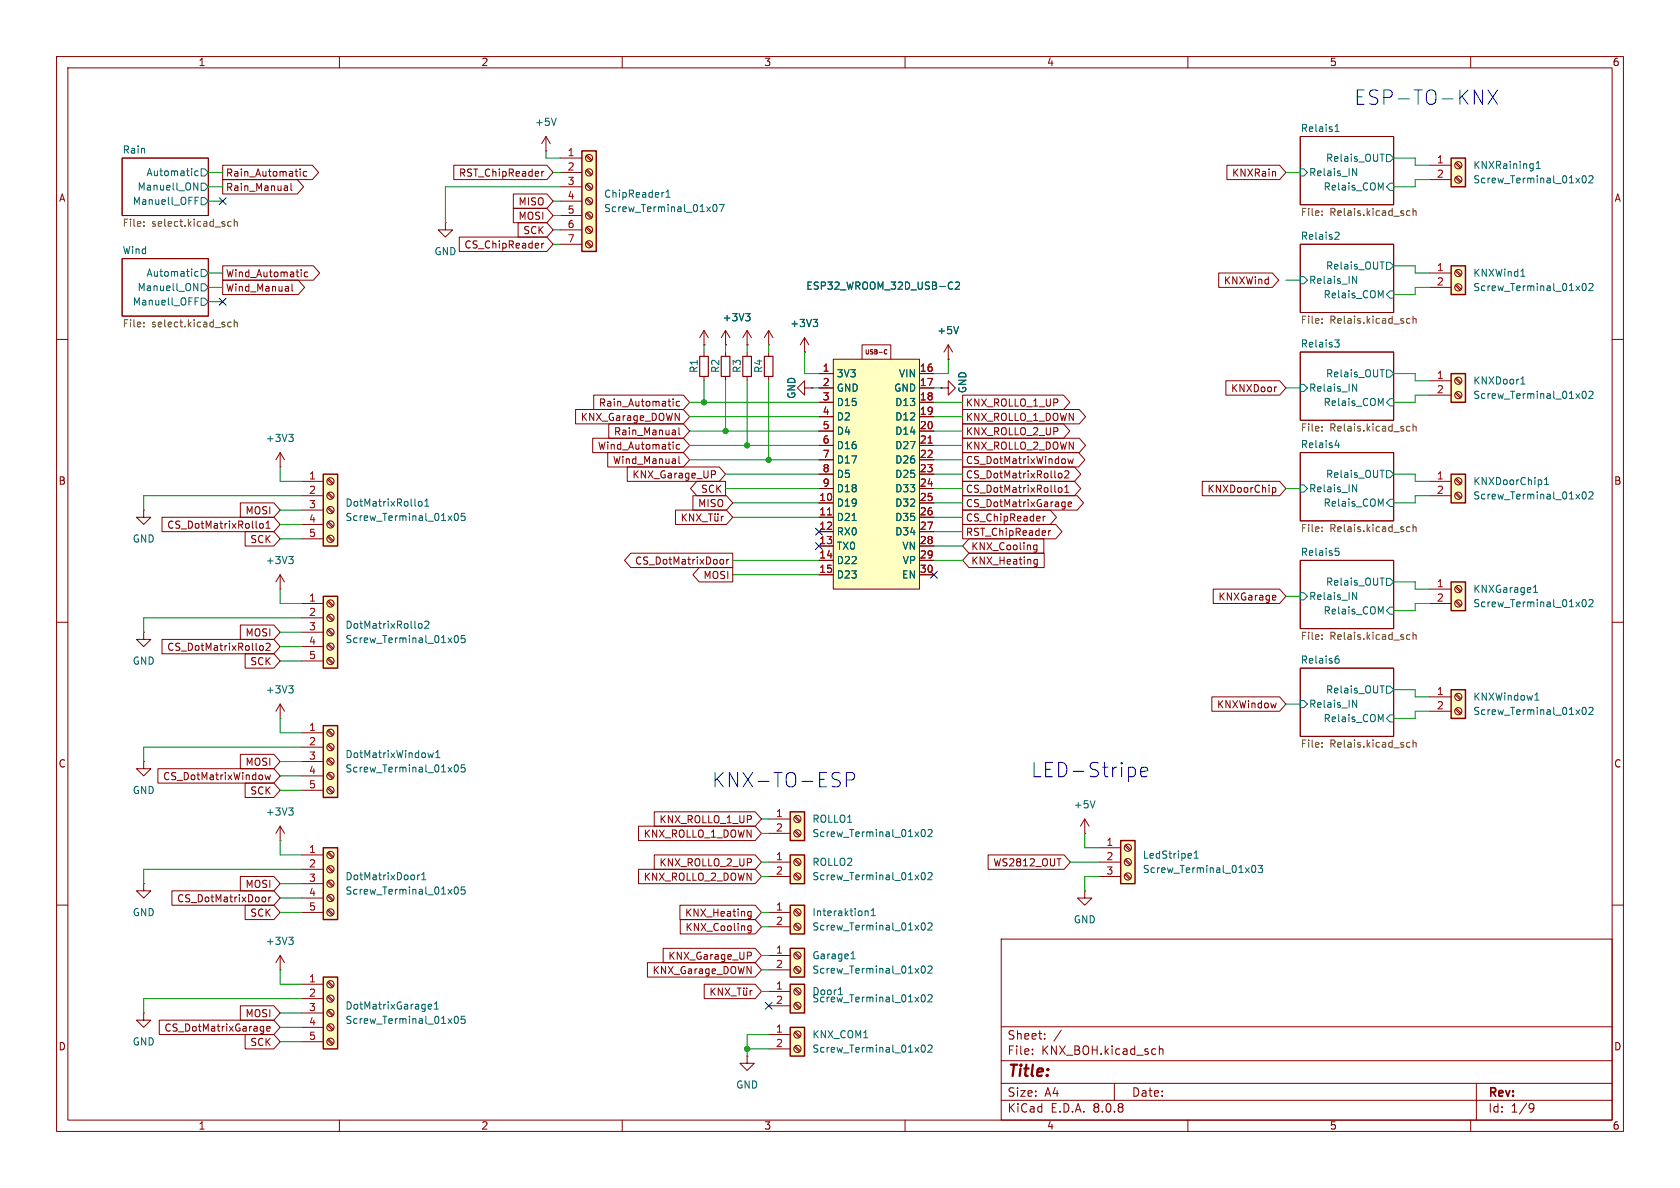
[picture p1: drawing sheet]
<svg xmlns="http://www.w3.org/2000/svg" width="297mm" height="210mm" viewBox="0 0 297 210" stroke-linecap="round" stroke-linejoin="round" font-family="sans-serif">
<g fill="none" stroke="#840000" stroke-width=".18">
<path d="M10 10h277v190h-277zM12 12h273v186h-273zM60 10v2M110 10v2M160 10v2M210 10v2M260 10v2M21.6 27.9h15.2v10.2h-15.2zM229.9 24.1h16.5v12.1h-16.5zM21.6 45.7h15.2v10.2h-15.2zM229.9 43.2h16.5v12h-16.5zM10 60h2"/>
<path d="M229.9 62.2h16.5v12.1h-16.5zM285 60h2M229.9 99.1h16.5v12h-16.5zM229.9 80h16.5v12.1h-16.5zM10 110h2M229.9 118.1h16.5v12.1h-16.5zM285 110h2M10 160h2M177 166h108v32h-108zM285 160h2M60 198v2M110 198v2"/>
<path d="M160 198v2M177 194.5h108M177 191.5h108M177 187.5h108M177 181.5h108M182.5 186.3v.1M182.5 185.5v.1M184.7 183.6v.1M184.7 182.8v.1M187.6 182.1l-1.3 2M197 191.5v3M205 184.9v1.5"/>
<path d="M205 185.5l.2-.1 .3 .1 .1 .9M210 198v2M260 198v2M261 191.5v6.5M270.6 195.1l.5 .1a.99 .99 0 0 1-.4 1.4h-.2M271.2 195.7l-.3 .3h-.3"/>
</g>
<g fill="none" stroke="#006464" stroke-width=".18">
<path d="M34.2 32.3l.8 1.3v-1.3M34.5 35.5h.4M34.5 34.9h.6M35 30.3l-.3-.1-.3 .3 .1 .5h.5M35.6 29.8h.6l.6 .7-.6 .6h-.6zM35.6 34.9h.6l.6 .7-.6 .6h-.6zM35.6 32.4h.6l.6 .6-.6 .7h-.6zM229.9 29.8h.6l.6 .7-.6 .6h-.6zM236 23.3h.7M236 22.3l.4-.3v1.3M239.1 29.8l.7 1.3v-1.3M244 27.2h.7"/>
<path d="M244.1 33.2l.4-.9v1.3M245.1 27.3h.6l.7 .6-.7 .7h-.6zM245.7 32.4h.7v1.3h-.7l-.6-.7zM34.2 50.1l.8 1.3v-1.3M34.5 53.3h.4M34.5 52.6h.6M35 48.1l-.3-.1-.3 .2 .1 .6h.5M35.6 47.6h.6l.6 .7-.6 .6h-.6zM35.6 52.7h.6l.6 .6-.6 .7h-.6zM35.6 50.2h.6l.6 .6-.6 .6h-.6zM229.9 48.9h.6l.6 .6-.6 .7h-.6zM236.2 41l.4 .1 .1 .3-.7 .9h.7"/>
<path d="M239.1 48.8l.7 1.3v-1.3M244 46.3h.7M244.1 52.3l.4-.9v1.2M245.1 46.4h.6l.7 .6-.7 .6h-.6zM245.7 51.4h.7v1.3h-.7l-.6-.6zM229.9 67.9h.6l.6 .7-.6 .6h-.6zM236 60.1h.7l-.4 .5 .4 .1v.4l-.2 .3h-.4M236 78.7h.8M236.6 78.3v.8M239.1 67.9l.7 1.3v-1.3M244 65.3h.7M244.1 71.3l.4-.9v1.3"/>
<path d="M245.1 65.4h.6l.7 .6-.7 .7h-.6zM245.7 70.5h.7v1.3h-.7l-.6-.7zM229.9 85.7h.6l.6 .7-.6 .6h-.6zM236.1 96.9h.6M236.2 97.4h.3l.2 .2v.5l-.5 .1M239.1 85.7l.7 1.2v-1.2M244 83.1h.7M244.1 89.1l.4-.9v1.3M245.1 83.2h.6l.7 .6-.7 .7h-.6zM245.7 88.3h.7v1.2h-.7l-.6-.6zM229.9 104.8h.6l.6 .6-.6 .6h-.6zM236.3 116.4h.2l.2 .3v.4l-.4 .1"/>
<path d="M236.6 116h-.3M239.1 104.7l.7 1.3v-1.3M244 102.2h.7M244.1 108.2l.4-.9v1.2M245.1 102.2h.6l.7 .7-.7 .6h-.6zM245.7 107.3h.7v1.3h-.7l-.6-.6zM229.9 123.8h.6l.6 .7-.6 .6h-.6zM239.1 123.8l.7 1.2v-1.2M244 121.2h.7M244.1 127.2l.4-.9v1.3M245.1 121.3h.6l.7 .6-.7 .7h-.6zM245.7 126.4h.7v1.2h-.7l-.6-.6z"/>
</g>
<g fill="none" stroke="#725600" stroke-width=".18">
<path d="M25.4 39.2v.1M25.4 39.9v.1M40.3 39.8l.2 .2 .4-.1M40.9 39.2h-.4l-.2 .2M41.4 38.7v1.3M41.4 39.3l.2-.1h.3v.8M233.7 37.3v.1M233.7 38v.1M248.8 38h.5M248.8 37.3h.5M249.8 36.8v1.3M249.8 37.4l.2-.1h.3l.1 .8"/>
<path d="M25.4 57.7v.1M25.4 57v.1M40.3 57.5l.2 .3 .4-.1M40.9 57l-.4-.1-.2 .3M41.4 57.1l.2-.2 .3 .1v.8M41.4 56.5v1.3M233.7 56.4v.1M233.7 57v.2M248.8 57.1h.5M248.8 56.4h.5M249.8 55.9v1.3M249.8 56.4l.2-.1 .3 .1 .1 .8"/>
<path d="M233.7 76.1v.1M233.7 75.4v.1M248.8 76.1h.5M248.8 75.4h.5M249.8 75.5l.2-.1h.3l.1 .8M249.8 74.9v1.3M233.7 93.2v.1M233.7 93.9v.1M248.8 93.9h.5M248.8 93.2h.5M249.8 92.7v1.3M249.8 93.3l.2-.2 .3 .1 .1 .8"/>
<path d="M233.7 112.2v.2M233.7 112.9v.1M248.8 113h.5M248.8 112.2h.5M249.8 111.8v1.2M249.8 112.3l.2-.1h.3l.1 .8M233.7 131.3v.1M233.7 132v.1M248.8 132h.5M248.8 131.3h.5M249.8 130.8v1.3M249.8 131.4l.2-.2 .3 .1 .1 .8"/>
</g>
<path d="M147.3 63.5h15.3v40.6h-15.3z" fill="#ffffc2"/>
<g fill="none" stroke="#840000" stroke-width=".18">
<path d="M144.8 66h2.5M144.8 68.6h2.5M144.8 71.1h2.5M144.8 73.7h2.5M144.8 76.2h2.5M144.8 78.7h2.5M147.3 63.5h15.3v40.6h-15.3zM152.4 63.5v-2.5h5.1v2.5M156.8 61.9a.34 .34 0 0 0-.5 .3 .34 .34 0 0 0 .5 .3M162.6 66h2.5M162.6 68.6h2.5M162.6 71.1h2.5"/>
<path d="M162.6 73.7h2.5M162.6 76.2h2.5M162.6 78.7h2.5M144.8 88.9h2.5M144.8 91.4h2.5M144.8 94h2.5M144.8 96.5h2.5M144.8 99.1h2.5M144.8 81.3h2.5M144.8 83.8h2.5M144.8 86.4h2.5M162.6 88.9h2.5"/>
<path d="M162.6 91.4h2.5M162.6 94h2.5M162.6 96.5h2.5M162.6 99.1h2.5M162.6 81.3h2.5M162.6 83.8h2.5M162.6 86.4h2.5M144.8 101.6h2.5M162.6 101.6h2.5"/>
</g>
<path d="M168.2 49.9l.2 .1M168.4 51l-.2 .1M168.9 50l.5-.1 .2 .3-.8 .9h.8M150.6 92h.8" fill="none" stroke="#006464" stroke-width=".18"/>
<path d="M164.1 78.3h.7M146.3 91h.7" fill="none" stroke="#a90000" stroke-width=".18"/>
<path d="M139.7 160h2.5v5.1h-2.5z" fill="#ffffc2"/>
<path d="M139.7 160h2.5v5.1h-2.5z" fill="none" stroke="#840000" stroke-width=".25"/>
<g fill="none" stroke="#840000" stroke-width=".18">
<path d="M135.9 161.3h3.8M135.9 163.8h3.8M140.4 163.5l.9 .8M140.4 161l.9 .8M140.6 163.3l.9 .9M140.6 160.8l.9 .8"/>
<circle cx="141" cy="161.3" r=".63"/>
<circle cx="141" cy="163.8" r=".63"/>
</g>
<path d="M153 161.1h.4l.1 .8M154 161.9h.7M154 161l.4-.4v1.3M163 163.2l.2-.1a.68 .68 0 0 1 .4 .7 .68 .68 0 0 1-.4 .6 .84 .84 0 0 1-.2-1.2zM164.1 163.3l.4-.2 .3 .4-.8 .9h.8" fill="none" stroke="#006464" stroke-width=".18"/>
<path d="M57.1 128.3h2.6v12.7h-2.6z" fill="#ffffc2"/>
<path d="M57.1 128.3h2.6v12.7h-2.6z" fill="none" stroke="#840000" stroke-width=".25"/>
<g fill="none" stroke="#840000" stroke-width=".18">
<path d="M53.3 129.5h3.8M53.3 132.1h3.8M53.3 134.6h3.8M53.3 137.2h3.8M53.3 139.7h3.8M57.9 139.4l.9 .8M57.9 136.8l.9 .9M57.9 134.3l.9 .8M57.9 131.7l.9 .9M57.9 129.2l.9 .8M58.1 139.2l.8 .8M58.1 136.7l.8 .8"/>
<path d="M58.1 134.1l.8 .9M58.1 131.6l.8 .8M58.1 129l.8 .9"/>
<circle cx="58.4" cy="139.7" r=".63"/>
<circle cx="58.4" cy="129.5" r=".63"/>
<circle cx="58.4" cy="134.6" r=".63"/>
<circle cx="58.4" cy="132.1" r=".63"/>
<circle cx="58.4" cy="137.2" r=".63"/>
</g>
<path d="M76.6 133.1l-.2 .8-.3-.6-.2 .6M77 133.9h.8M77 133l.4-.3v1.2M80.4 135.3l.2-.1a.68 .68 0 0 1 .4 .6 .68 .68 0 0 1-.4 .7l-.2-.2-.1-.3zM82.2 135.2h-.6l-.1 .6 .2-.1h.4l.1 .2v.4l-.2 .2-.5-.2" fill="none" stroke="#006464" stroke-width=".18"/>
<path d="M57.1 105.4h2.6v12.7h-2.6z" fill="#ffffc2"/>
<path d="M57.1 105.4h2.6v12.7h-2.6z" fill="none" stroke="#840000" stroke-width=".25"/>
<g fill="none" stroke="#840000" stroke-width=".18">
<path d="M166.4 68.6h1.2v-1.3l1.3 1.3-1.3 1.3v-1.3M166.4 68.6h.1M25.4 111.8v1.2h1.3l-1.3 1.3-1.3-1.3h1.3M25.4 111.8h.1M53.3 106.7h3.8M53.3 109.2h3.8M53.3 111.8h3.8M53.3 114.3h3.8M53.3 116.8h3.8M57.9 116.5l.9 .8M57.9 114l.9 .8M57.9 111.4l.9 .9"/>
<path d="M57.9 108.9l.9 .8M57.9 106.3l.9 .9M58.1 116.3l.8 .9M58.1 113.8l.8 .8M58.1 111.3l.8 .8M58.1 108.7l.8 .9M58.1 106.2l.8 .8M49.5 127h.1M49.5 124.5l-.7 1.2M49.5 124.5v2.5M49.5 124.5l.8 1.2"/>
<circle cx="58.4" cy="116.8" r=".63"/>
<circle cx="58.4" cy="106.7" r=".63"/>
<circle cx="58.4" cy="109.2" r=".63"/>
<circle cx="58.4" cy="111.8" r=".63"/>
<circle cx="58.4" cy="114.3" r=".63"/>
</g>
<path d="M74.1 110.3l.3-.1 .2 .3v.4l-.2 .2-.3-.1M75.1 109.9l.5-.1 .2 .4-.8 .9h.8M80.4 112.5l.2-.2a.68 .68 0 0 1 .4 .7 .68 .68 0 0 1-.4 .6l-.2-.1-.1-.4zM82.2 112.3h-.6l-.1 .6 .2-.1 .4 .1 .1 .2v.4l-.2 .1-.5-.1M51 121.2h.8l-.4 .5M51.6 121.7l.2 .3v.3l-.2 .2" fill="none" stroke="#006464" stroke-width=".18"/>
<path d="M57.1 172.7h2.6v12.7h-2.6z" fill="#ffffc2"/>
<path d="M57.1 172.7h2.6v12.7h-2.6z" fill="none" stroke="#840000" stroke-width=".25"/>
<g fill="none" stroke="#840000" stroke-width=".18">
<path d="M53.3 174h3.8M53.3 176.5h3.8M53.3 179.1h3.8M57.9 178.7l.9 .9M57.9 176.2l.9 .8M57.9 173.7l.9 .8M58.1 178.6l.8 .8M58.1 176l.8 .9M58.1 173.5l.8 .8M53.3 181.6h3.8M53.3 184.2h3.8M57.9 183.8l.9 .9"/>
<path d="M57.9 181.3l.9 .8M58.1 183.6l.8 .9M58.1 181.1l.8 .8"/>
<circle cx="58.4" cy="176.5" r=".63"/>
<circle cx="58.4" cy="174" r=".63"/>
<circle cx="58.4" cy="179.1" r=".63"/>
<circle cx="58.4" cy="181.6" r=".63"/>
<circle cx="58.4" cy="184.1" r=".63"/>
</g>
<path d="M75.7 178l.6-.2v-.2l-.4-.1-.2 .2 .1 .6h.5M76.8 178.4h.7M76.8 177.5l.4-.4v1.3M80.5 179.7l.1-.1a.68 .68 0 0 1 .4 .7 .68 .68 0 0 1-.4 .6 .84 .84 0 0 1-.1-1.2zM82.2 179.6h-.6l-.1 .7 .2-.2 .4 .1 .1 .2v.4l-.2 .1-.5-.1" fill="none" stroke="#006464" stroke-width=".18"/>
<path d="M198.1 148.6h2.6v7.6h-2.6z" fill="#ffffc2"/>
<path d="M198.1 148.6h2.6v7.6h-2.6z" fill="none" stroke="#840000" stroke-width=".25"/>
<g fill="none" stroke="#840000" stroke-width=".18">
<path d="M25.4 134.6v1.3h1.3l-1.3 1.3-1.3-1.3h1.3M25.4 134.6h.1M25.4 156.2v1.3h1.3l-1.3 1.3-1.3-1.3h1.3M25.4 156.2h.1M49.5 148.6h.1M49.5 146.1l-.7 1.2M49.5 146.1v2.5M49.5 146.1l.8 1.2M194.3 149.9h3.8M194.3 152.4h3.8M194.3 154.9h3.8M198.9 154.6l.8 .8"/>
<path d="M198.9 152.1l.8 .8M198.9 149.5l.8 .9M199 154.4l.9 .9M199 151.9l.9 .8M199 149.4l.9 .8M25.4 179.1v1.2h1.3l-1.3 1.3-1.3-1.3h1.3M25.4 179.1h.1M49.5 171.5h.1M49.5 168.9v2.6M49.5 168.9l-.7 1.3M49.5 168.9l.8 1.3"/>
<circle cx="199.4" cy="149.9" r=".63"/>
<circle cx="199.4" cy="152.4" r=".63"/>
<circle cx="199.4" cy="154.9" r=".63"/>
</g>
<path d="M51 142.8h.8l-.4 .5M51.6 143.3l.2 .2v.3l-.2 .3M211.1 151.7h.7M211.1 150.8l.4-.4v1.3M221.4 153.1l.2-.1a.68 .68 0 0 1 .4 .6 .68 .68 0 0 1-.4 .6l-.2-.1-.1-.3zM222.4 153h.8l-.4 .5 .3 .1v.5l-.1 .1-.6-.1M51 165.7h.8l-.4 .5M51.6 166.2l.2 .2v.3l-.2 .2" fill="none" stroke="#006464" stroke-width=".18"/>
<path d="M256.5 27.9h2.6v5.1h-2.6z" fill="#ffffc2"/>
<path d="M256.5 27.9h2.6v5.1h-2.6z" fill="none" stroke="#840000" stroke-width=".25"/>
<g fill="none" stroke="#840000" stroke-width=".18">
<path d="M252.7 29.2h3.8M252.7 31.8h3.8M257.3 31.4l.8 .9M257.3 28.9l.8 .8M257.5 31.2l.8 .9M257.5 28.7l.8 .8"/>
<circle cx="257.8" cy="29.2" r=".63"/>
<circle cx="257.8" cy="31.7" r=".63"/>
</g>
<path d="M271.6 29.8h.7M271.6 28.9l.4-.4v1.3M279.8 31.2l.2-.1a.68 .68 0 0 1 .4 .6 .68 .68 0 0 1-.4 .6l-.2-.1-.1-.4zM280.9 31.2l.5-.1 .2 .3-.8 .9h.8" fill="none" stroke="#006464" stroke-width=".18"/>
<path d="M256.5 47h2.6v5.1h-2.6z" fill="#ffffc2"/>
<path d="M256.5 47h2.6v5.1h-2.6z" fill="none" stroke="#840000" stroke-width=".25"/>
<g fill="none" stroke="#840000" stroke-width=".18">
<path d="M78.7 39.4v1.2h1.3l-1.3 1.3-1.2-1.3h1.2M78.7 39.4h.1M252.7 48.3h3.8M252.7 50.8h3.8M257.3 50.5l.8 .8M257.3 47.9l.8 .9M257.5 50.3l.8 .8M257.5 47.8l.8 .8M49.5 104.1h.1M49.5 101.6l-.7 1.3M49.5 101.6v2.5M49.5 101.6l.8 1.3"/>
<path d="M191.8 157.5v1.3h1.2l-1.2 1.2-1.3-1.2h1.3M191.8 157.5h.1"/>
<circle cx="257.8" cy="50.8" r=".63"/>
<circle cx="257.8" cy="48.3" r=".63"/>
</g>
<path d="M268.9 48.8h.7M279.8 50.2l.2-.1a.68 .68 0 0 1 .4 .6 .68 .68 0 0 1-.4 .7l-.2-.1-.1-.4zM280.9 50.2l.5-.1 .2 .4-.8 .9h.8M51 98.4h.8l-.4 .5M51.6 98.9l.2 .2v.3l-.2 .2" fill="none" stroke="#006464" stroke-width=".18"/>
<path d="M57.1 83.8h2.6v12.7h-2.6z" fill="#ffffc2"/>
<path d="M57.1 83.8h2.6v12.7h-2.6z" fill="none" stroke="#840000" stroke-width=".25"/>
<g fill="none" stroke="#840000" stroke-width=".18">
<path d="M53.3 85.1h3.8M53.3 87.6h3.8M53.3 90.2h3.8M53.3 92.7h3.8M53.3 95.3h3.8M57.9 94.9l.9 .9M57.9 92.4l.9 .8M57.9 89.8l.9 .9M57.9 87.3l.9 .8M57.9 84.8l.9 .8M58.1 94.7l.8 .9M58.1 92.2l.8 .8"/>
<path d="M58.1 89.7l.8 .8M58.1 87.1l.8 .9M58.1 84.6l.8 .8"/>
<circle cx="58.4" cy="92.7" r=".63"/>
<circle cx="58.4" cy="90.2" r=".63"/>
<circle cx="58.4" cy="95.2" r=".63"/>
<circle cx="58.4" cy="85.1" r=".63"/>
<circle cx="58.4" cy="87.6" r=".63"/>
</g>
<path d="M74.1 88.7l.3-.1 .2 .3v.3l-.2 .3-.3-.1-.1-.2zM75.1 89.5h.7M75.1 88.6l.4-.4v1.3M80.4 90.9l.2-.2a.68 .68 0 0 1 .4 .7 .68 .68 0 0 1-.4 .6l-.2-.1-.1-.4zM82.2 90.7h-.6l-.1 .7 .2-.2 .4 .1 .1 .2v.4l-.2 .1-.5-.1" fill="none" stroke="#006464" stroke-width=".18"/>
<path d="M256.5 102.9h2.6v5.1h-2.6z" fill="#ffffc2"/>
<path d="M256.5 102.9h2.6v5.1h-2.6z" fill="none" stroke="#840000" stroke-width=".25"/>
<g fill="none" stroke="#840000" stroke-width=".18">
<path d="M252.7 104.1h3.8M252.7 106.7h3.8M257.3 106.3l.8 .9M257.3 103.8l.8 .8M257.5 106.2l.8 .8M257.5 103.6l.8 .9"/>
<circle cx="257.8" cy="106.7" r=".63"/>
<circle cx="257.8" cy="104.1" r=".63"/>
</g>
<path d="M271.1 104.7h.7M271.1 103.8l.4-.4v1.3M279.8 106.1l.2-.1a.68 .68 0 0 1 .4 .6 .68 .68 0 0 1-.4 .7l-.2-.2-.1-.3zM280.9 106.1l.5-.1 .2 .4-.8 .9h.8" fill="none" stroke="#006464" stroke-width=".18"/>
<path d="M256.5 121.9h2.6v5.1h-2.6z" fill="#ffffc2"/>
<path d="M256.5 121.9h2.6v5.1h-2.6z" fill="none" stroke="#840000" stroke-width=".25"/>
<g fill="none" stroke="#840000" stroke-width=".18">
<path d="M25.4 90.2v1.2h1.3l-1.3 1.3-1.3-1.3h1.3M25.4 90.2h.1M49.5 82.6h.1M49.5 80l-.7 1.3M49.5 80v2.6M49.5 80l.8 1.3M252.7 123.2h3.8M252.7 125.7h3.8M257.3 125.4l.8 .8M257.3 122.9l.8 .8M257.5 125.2l.8 .9M257.5 122.7l.8 .8"/>
<circle cx="257.8" cy="125.7" r=".63"/>
<circle cx="257.8" cy="123.2" r=".63"/>
</g>
<path d="M51 76.8h.8l-.4 .5M51.6 77.3l.2 .2v.3l-.2 .2M271.3 123.8h.8M271.5 122.8l.2-.3v1.3M279.8 125.2l.2-.2a.68 .68 0 0 1 .4 .7 .68 .68 0 0 1-.4 .6l-.2-.1-.1-.4zM280.9 125.2l.5-.2 .2 .4-.8 .9h.8" fill="none" stroke="#006464" stroke-width=".18"/>
<path d="M256.5 83.8h2.6v5.1h-2.6z" fill="#ffffc2"/>
<path d="M256.5 83.8h2.6v5.1h-2.6z" fill="none" stroke="#840000" stroke-width=".25"/>
<g fill="none" stroke="#840000" stroke-width=".18">
<path d="M167.6 63.5h.1M167.6 61l-.7 1.2M167.6 61v2.5M167.6 61l.8 1.2M252.7 85.1h3.8M252.7 87.6h3.8M257.3 87.3l.8 .8M257.3 84.8l.8 .8M257.5 87.1l.8 .9M257.5 84.6l.8 .8M191.8 147.3h.1M191.8 144.8l-.8 1.3"/>
<path d="M191.8 144.8v2.5M191.8 144.8l.7 1.3"/>
<circle cx="257.8" cy="85.1" r=".63"/>
<circle cx="257.8" cy="87.6" r=".63"/>
</g>
<path d="M169.5 57.7l-.5 1.3M273 85.7h.8M273 84.8l.4-.4v1.3M279.8 87.1l.2-.2a.68 .68 0 0 1 .4 .7 .68 .68 0 0 1-.4 .6l-.2-.1-.1-.4zM280.9 87.1l.5-.2 .2 .4-.8 .9h.8M193.6 141.5l-.4 1.3" fill="none" stroke="#006464" stroke-width=".18"/>
<path d="M139.7 143.5h2.5v5.1h-2.5z" fill="#ffffc2"/>
<path d="M139.7 143.5h2.5v5.1h-2.5z" fill="none" stroke="#840000" stroke-width=".25"/>
<g fill="none" stroke="#840000" stroke-width=".18">
<path d="M135.9 144.8h3.8M135.9 147.3h3.8M140.4 147l.9 .8M140.4 144.4l.9 .9M140.6 146.8l.9 .9M140.6 144.3l.9 .8"/>
<circle cx="141" cy="144.8" r=".63"/>
<circle cx="141" cy="147.3" r=".63"/>
</g>
<path d="M163 146.7l.2-.1a.68 .68 0 0 1 .4 .7 .68 .68 0 0 1-.4 .6 .84 .84 0 0 1-.2-1.2zM164.1 146.8l.4-.2 .3 .4-.8 .9h.8" fill="none" stroke="#006464" stroke-width=".18"/>
<path d="M139.7 174h2.5v5.1h-2.5z" fill="#ffffc2"/>
<path d="M139.7 174h2.5v5.1h-2.5z" fill="none" stroke="#840000" stroke-width=".25"/>
<g fill="none" stroke="#840000" stroke-width=".18">
<path d="M135.9 175.3h3.8M135.9 177.8h3.8M140.4 177.5l.9 .8M140.4 174.9l.9 .9M140.6 177.3l.9 .8M140.6 174.8l.9 .8"/>
<circle cx="141" cy="177.8" r=".63"/>
<circle cx="141" cy="175.3" r=".63"/>
</g>
<path d="M163 175.9l.2-.1a.68 .68 0 0 1 .4 .7 .68 .68 0 0 1-.4 .6 .84 .84 0 0 1-.2-1.2zM164.1 176l.4-.2 .3 .4-.8 .9h.8" fill="none" stroke="#006464" stroke-width=".18"/>
<path d="M139.7 151.1h2.5v5.1h-2.5z" fill="#ffffc2"/>
<path d="M139.7 151.1h2.5v5.1h-2.5z" fill="none" stroke="#840000" stroke-width=".25"/>
<g fill="none" stroke="#840000" stroke-width=".18">
<path d="M135.9 152.4h3.8M135.9 154.9h3.8M140.4 154.6l.9 .8M140.4 152.1l.9 .8M140.6 154.4l.9 .9M140.6 151.9l.9 .8"/>
<circle cx="141" cy="152.4" r=".63"/>
<circle cx="141" cy="154.9" r=".63"/>
</g>
<path d="M163 154.3l.2-.1a.68 .68 0 0 1 .4 .7 .68 .68 0 0 1-.4 .6 .84 .84 0 0 1-.2-1.2zM164.1 154.4l.4-.2 .3 .4-.8 .9h.8" fill="none" stroke="#006464" stroke-width=".18"/>
<path d="M139.7 181.6h2.5v5.1h-2.5z" fill="#ffffc2"/>
<path d="M139.7 181.6h2.5v5.1h-2.5z" fill="none" stroke="#840000" stroke-width=".25"/>
<g fill="none" stroke="#840000" stroke-width=".18">
<path d="M135.9 182.9h3.8M135.9 185.4h3.8M140.4 185.1l.9 .8M140.4 182.5l.9 .9M140.6 184.9l.9 .9M140.6 182.4l.9 .8"/>
<circle cx="141" cy="182.9" r=".63"/>
<circle cx="141" cy="185.4" r=".63"/>
</g>
<path d="M163 184.8l.2-.1a.68 .68 0 0 1 .4 .7 .68 .68 0 0 1-.4 .6 .84 .84 0 0 1-.2-1.2zM164.1 184.9l.4-.2 .3 .4-.8 .9h.8" fill="none" stroke="#006464" stroke-width=".18"/>
<path d="M139.7 167.6h2.5v5.1h-2.5z" fill="#ffffc2"/>
<path d="M139.7 167.6h2.5v5.1h-2.5z" fill="none" stroke="#840000" stroke-width=".25"/>
<g fill="none" stroke="#840000" stroke-width=".18">
<path d="M96.5 26.7h.1M96.5 24.1l-.7 1.3M96.5 24.1v2.6M96.5 24.1l.8 1.3M135.9 168.9h3.8M135.9 171.5h3.8M140.4 171.1l.9 .9M140.4 168.6l.9 .8M140.6 170.9l.9 .9M140.6 168.4l.9 .8M132.1 186.7v1.3h1.2l-1.2 1.2-1.3-1.2h1.3M132.1 186.7h.1"/>
<circle cx="141" cy="168.9" r=".63"/>
<circle cx="141" cy="171.4" r=".63"/>
</g>
<path d="M98.3 20.9l-.4 1.3M150.5 169.5h.7M150.6 168.5l.2-.3v1.3M163 170.8h.2a.68 .68 0 0 1 .4 .6 .68 .68 0 0 1-.4 .6 .84 .84 0 0 1-.2-1.2zM164.1 170.9l.4-.1 .3 .3-.8 .9h.8" fill="none" stroke="#006464" stroke-width=".18"/>
<path d="M57.1 149.9h2.6v12.7h-2.6z" fill="#ffffc2"/>
<path d="M57.1 149.9h2.6v12.7h-2.6z" fill="none" stroke="#840000" stroke-width=".25"/>
<g fill="none" stroke="#840000" stroke-width=".18">
<path d="M124.5 58.4v2.6M124.5 58.4l-.8 1.3M124.5 58.4l.7 1.3M128.3 58.4v2.6M128.3 58.4l-.8 1.3M128.3 58.4l.7 1.3M132.1 58.4v2.6M132.1 58.4l-.8 1.3M132.1 58.4l.7 1.3M135.9 58.4l-.8 1.3M135.9 58.4v2.6M135.9 58.4l.8 1.3"/>
<path d="M124.5 61h.1M124.5 62.2v.8M124.5 66.5v.8M128.3 61h.1M128.3 62.2v.8M128.3 66.5v.8M132.1 61h.1M132.1 62.2v.8M132.1 66.5v.8M135.9 61h.1M53.3 151.1h3.8M53.3 153.7h3.8"/>
<path d="M53.3 156.2h3.8M53.3 158.8h3.8M57.9 158.4l.9 .9M57.9 155.9l.9 .8M57.9 153.3l.9 .9M57.9 150.8l.9 .8M58.1 158.2l.8 .9M58.1 155.7l.8 .8M58.1 153.2l.8 .8M58.1 150.6l.8 .9M53.3 161.3h3.8M57.9 161l.9 .8"/>
<path d="M58.1 160.8l.8 .8"/>
<circle cx="58.4" cy="151.1" r=".63"/>
<circle cx="58.4" cy="153.7" r=".63"/>
<circle cx="58.4" cy="156.2" r=".63"/>
<circle cx="58.4" cy="158.7" r=".63"/>
<circle cx="58.4" cy="161.3" r=".63"/>
</g>
<path d="M131.8 55.4h.8l-.4 .5M132.4 55.9l.2 .3v.3l-.2 .2M73.8 154.7v.8M74.2 154.7l-.4 .2M74.6 155.5h.7M74.6 154.6l.3-.4v1.3M80.4 156.9l.2-.1a.68 .68 0 0 1 .4 .6 .68 .68 0 0 1-.4 .7l-.2-.2-.1-.3zM82.2 156.8h-.6l-.1 .6 .2-.1h.4l.1 .2v.4l-.2 .2-.5-.2" fill="none" stroke="#006464" stroke-width=".18"/>
<path d="M123.7 63h1.5v3.5h-1.5zM127.5 63h1.5v3.5h-1.5zM131.3 63h1.5v3.5h-1.5z" fill="none" stroke="#840000" stroke-width=".2"/>
<path d="M102.9 26.7h2.5v17.8h-2.5z" fill="#ffffc2"/>
<path d="M102.9 26.7h2.5v17.8h-2.5z" fill="none" stroke="#840000" stroke-width=".25"/>
<g fill="none" stroke="#840000" stroke-width=".18">
<path d="M99.1 27.9h3.8M99.1 30.5h3.8M99.1 33h3.8M99.1 35.6h3.8M99.1 38.1h3.8M103.6 37.8l.9 .8M103.6 35.2l.9 .9M103.6 32.7l.9 .8M103.6 30.1l.9 .9M103.6 27.6l.9 .8M103.8 37.6l.8 .8M103.8 35.1l.8 .8"/>
<path d="M103.8 32.5l.8 .9M103.8 30l.8 .8M103.8 27.4l.8 .9M99.1 40.6h3.8M99.1 43.2h3.8M103.6 42.8l.9 .9M103.6 40.3l.9 .8M103.8 42.7l.8 .8M103.8 40.1l.8 .9M142.2 68.6v-1.3l-1.2 1.3 1.2 1.3v-1.3h1.3M143.5 68.6h.1"/>
<circle cx="104.1" cy="38.1" r=".63"/>
<circle cx="104.1" cy="27.9" r=".63"/>
<circle cx="104.1" cy="33" r=".63"/>
<circle cx="104.1" cy="35.6" r=".63"/>
<circle cx="104.1" cy="30.5" r=".63"/>
<circle cx="104.1" cy="40.6" r=".63"/>
<circle cx="104.1" cy="43.2" r=".63"/>
</g>
<path d="M117.7 34.9h.8M117.7 34l.4-.4v1.3M126.2 36.2l.1-.1a.68 .68 0 0 1 .5 .7 .68 .68 0 0 1-.5 .6 .84 .84 0 0 1-.1-1.2zM127.2 36.1h.8l-.5 1.3" fill="none" stroke="#006464" stroke-width=".18"/>
<path d="M256.5 66h2.6v5.1h-2.6z" fill="#ffffc2"/>
<path d="M256.5 66h2.6v5.1h-2.6z" fill="none" stroke="#840000" stroke-width=".25"/>
<g fill="none" stroke="#840000" stroke-width=".18">
<path d="M39.4 31.7h13.2l1.1 1.3-1.1 1.3h-13.2zM39.4 29.2h15.8l1.1 1.3-1.1 1.3h-15.8zM50.7 32.8l.1 .2v.7M50.8 33.6l-.1 .1M50.8 33.1l-.1 .1M51.4 32.4v1.1l.2 .2M53.1 29.9v.1M53.1 30.3v.9M54.2 30.4l-.3-.1-.3 .2 .1 .6h.5M80.2 29.2h16.5l1.1 1.3-1.1 1.3h-16.5zM90.7 36.8h6l1.1 1.3-1.1 1.3h-6zM90.7 34.3h6l1.1 1.3-1.1 1.2h-6z"/>
<path d="M91.6 39.4h5.1l1.1 1.2-1.1 1.3h-5.1zM95.8 30.3v.9M96.1 30.3l-.3 .2M216.9 29.2h9.3l1.1 1.3-1.1 1.3h-9.3zM225.4 30.4l.1 .8M39.4 47h16l1.1 1.3-1.1 1.2h-16zM39.4 49.5h13.3l1.1 1.3-1.1 1.3h-13.3zM51.6 50.2v1.1l.2 .2M54.4 48.1h-.4l-.2 .2 .1 .6h.5M81.2 41.9h15.5l1.1 1.3-1.1 1.3h-15.5zM95.8 43v.9M96.1 43l-.3 .2"/>
<path d="M142.2 59.7l-.7 1.3M142.2 59.7v2.5M142.2 59.7l.8 1.3M215.5 48.3h9.4l1.2 1.2-1.2 1.3h-9.4zM101.8 72.4h19l1.1 1.3-1.1 1.2h-19zM104.8 77.5h16l1.1 1.2-1.1 1.3h-16zM105 69.8h15.8l1.1 1.3-1.1 1.3h-15.8zM107.6 74.9h13.2l1.1 1.3-1.1 1.3h-13.2zM119 70.5v.1M119 70.9v.9M119.2 76l.2 .2v.7M119.4 76.8l-.1 .1"/>
<path d="M119.4 76.3l-.1 .1M120 75.6v1.1l.2 .2M120.1 78.6h-.3l-.3 .2 .2 .5h.4M120.1 71l-.3-.1-.3 .3 .2 .5h.4M124.5 61h.1M128.3 61h.1M132.1 61h.1M135.9 62.2v.8M135.9 66.5v.8M142.2 62.2h.1M143.5 68.6h.1M144.8 66h2.5"/>
<path d="M144.8 68.6h2.5M144.8 71.1h2.5M144.8 73.7h2.5M144.8 76.2h2.5M144.8 78.7h2.5M162.6 66h2.5M162.6 68.6h2.5M162.6 71.1h2.5M162.6 73.7h2.5M162.6 76.2h2.5M162.6 78.7h2.5M166.4 68.6h.1"/>
<path d="M167.6 63.5h.1M170.2 69.8h17.8l1.1 1.3-1.1 1.3h-17.8zM170.2 72.4h20.6l1.1 1.3-1.1 1.2h-20.6zM170.2 77.5h20.6l1.1 1.2-1.1 1.3h-20.6zM170.2 74.9h17.8l1.1 1.3-1.1 1.3h-17.8zM216.7 67.3h9.5l1.1 1.3-1.1 1.3h-9.5zM225.6 68.4h.1M252.7 67.3h3.8M252.7 69.9h3.8M257.3 69.5l.8 .9M257.3 67l.8 .8M257.5 69.3l.8 .9"/>
<path d="M257.5 66.8l.8 .8M28.6 91.4h19.8l1.1 1.3-1.1 1.3h-19.8zM42.5 88.9h5.9l1.1 1.3-1.1 1.2h-5.9zM43.3 94h5.1l1.1 1.3-1.1 1.2h-5.1zM45.9 92.7l.2-.2 .4 .2v.4l-.1 .2-.3 .1-.2-.1zM47 93.4h.8M47 92.5l.4-.4v1.3M107.4 80h13.4l1.1 1.3-1.1 1.3h-13.4zM110.9 82.5h16.3l1.1 1.3-1.1 1.3h-16.3zM111.5 97.8h18v2.5h-18l-1.1-1.2zM119.4 90.2h9l1.1 1.2-1.1 1.3h-9zM120 80.7v1.1l.2 .2"/>
<path d="M120.6 90.8v1.3M120.8 91.4l.6 .7M121.4 90.8l-.8 .8M122.5 87.6h5.9l1.1 1.3-1.1 1.3h-5.9zM122.6 90.8v1.3l-.7-1.3v1.3M123.1 90.8l.9 1.3M123.2 85.1h5.1v2.5h-5.1l-1.1-1.2zM124 90.8l-.9 1.3M124.1 92.2h1M125.2 90.8h.8M125.6 90.8v1.3M125.8 83.2h.5l.2 .3-.1 .3-.6 .1"/>
<path d="M126.4 91.3v.7l.3 .1 .2-.1M126.4 90.8v.2M126.9 90.8v.2M126.9 91.3v.8M127.5 98.9h.3l.1 .2v.5l-.4 .1M127.5 91.3v.8M127.9 91.3l-.4 .2M128.5 98.9v.8M128.8 98.9l-.3 .2M144.8 88.9h2.5M144.8 91.4h2.5M144.8 94h2.5"/>
<path d="M144.8 96.5h2.5M144.8 99.1h2.5M144.8 81.3h2.5M144.8 83.8h2.5M144.8 86.4h2.5M162.6 88.9h2.5M162.6 91.4h2.5M162.6 94h2.5M162.6 96.5h2.5M162.6 99.1h2.5M162.6 81.3h2.5M162.6 83.8h2.5"/>
<path d="M162.6 86.4h2.5M170.2 82.5h19.8l1.1 1.3-1.1 1.3h-19.8zM170.2 80h20.5l1.1 1.3-1.1 1.3h-20.5zM170.2 85.1h19.8l1.1 1.3-1.1 1.2h-19.8zM170.2 90.2h15.5l1.1 1.2-1.1 1.3h-15.5zM170.2 87.6h20.2l1.2 1.3-1.2 1.3h-20.2zM170.2 92.7h16.4l1.1 1.3-1.1 1.3h-16.4zM171.3 97.8h13.3v2.5h-13.3l-1.1-1.2zM171.3 95.2h13.2v2.6h-13.2l-1.1-1.3zM182.7 96.9l.3 .3 .3-.1M182.8 99.6l.2 .1h.4M183.3 96.3v1.1l-.2 .2h-.3"/>
<path d="M183.3 96.4l-.3-.1-.3 .3M183.4 98.9h-.4l-.2 .1M183.4 98.9v1l-.3 .3-.3-.1M184.4 91.3v.8M184.8 91.3l-.4 .2M185.4 93.8v.9M185.8 93.8l-.4 .2M187.1 86.3l.2-.1 .4 .1v.5l-.1 .2h-.3l-.2-.1zM187.2 83.7l.3-.1 .2 .3v.5l-.2 .1-.3-.1M187.9 88.7l.4 .1M188.2 83.3l.5-.1 .3 .4-.8 .9h.8M188.2 87h.8"/>
<path d="M188.2 86.1l.4-.3v1.2M188.3 88.7v1.1l-.2 .2M188.3 89.5l-.4 .1M188.8 81.1l.2 .9 .3-.7 .2 .7 .2-.9M188.8 89.1l.6-.1v-.2l-.4-.1-.2 .2 .1 .6h.5M212.5 85.1h13.7l1.1 1.3-1.1 1.2h-13.7zM225 86.2h.3l.3 .2-.2 .6h-.4M28.6 113h19.8l1.1 1.3-1.1 1.3h-19.8zM42.5 110.5h5.9l1.1 1.3-1.1 1.2h-5.9zM43.3 115.6h5.1l1.1 1.2-1.1 1.3h-5.1zM46 114.2l.3-.1 .2 .3v.4l-.2 .2-.3-.1M47 113.8l.5-.1 .3 .4-.8 .9h.8"/>
<path d="M123.6 100.3h5.9v2.6h-5.9l-1.1-1.3zM144.8 101.6h2.5M162.6 101.6h2.5M214.5 104.1h11.7l1.1 1.3-1.1 1.3h-11.7zM225.4 105.2l.2 .3-.6 .2M225.5 106l-.1 .1M27.9 135.9h20.5l1.1 1.3-1.1 1.2h-20.5zM42.5 133.3h5.9l1.1 1.3-1.1 1.3h-5.9zM43.3 138.4h5.1l1.1 1.3-1.1 1.3h-5.1zM46.9 137l.2 .8 .2-.6 .3 .6 .2-.8M214.2 123.2h12l1.1 1.3-1.1 1.2h-12zM225.6 124.3l-.2 .8"/>
<path d="M30.4 157.5h18l1.1 1.3-1.1 1.2h-18zM42.5 154.9h5.9l1.1 1.3-1.1 1.3h-5.9zM46.5 158.6h.4l.1 .2-.1 .5-.4 .1M47.5 158.6v.8M47.9 158.6l-.4 .2M112.9 153.7h20.6l1.1 1.2-1.1 1.3h-20.6zM112.9 146h20.6l1.1 1.3-1.1 1.3h-20.6zM115.7 151.1h17.8l1.1 1.3-1.1 1.3h-17.8zM115.7 143.5h17.8l1.1 1.3-1.1 1.3h-17.8zM174.7 151.1h13.4l1.1 1.3-1.1 1.3h-13.4zM42.5 177.8h5.9l1.1 1.3-1.1 1.2h-5.9zM43.3 160h5.1l1.1 1.3-1.1 1.3h-5.1z"/>
<path d="M114.5 170.2h19l1.1 1.3-1.1 1.2h-19zM117.2 167.6h16.3l1.1 1.3-1.1 1.3h-16.3zM120.2 160h13.3l1.1 1.3-1.1 1.3h-13.3zM120.3 162.6h13.2l1.1 1.2-1.1 1.3h-13.2zM124.5 174h9l1.1 1.3-1.1 1.2h-9zM125.7 174.7v1.2M125.9 175.2l.5 .7M126.4 174.7l-.7 .7M127.7 174.7v1.2l-.7-1.2v1.2M128.2 174.7l.8 1.2M129 174.7l-.8 1.2M129.2 176.1h1"/>
<path d="M130.3 174.7h.7M130.7 174.7v1.2M131.5 175.1v.8h.3l.2-.1M131.5 174.7v.1M132 174.7v.1M132 175.1v.8M132.1 168.3h.5l.2 .3-.1 .3-.6 .1M132.2 164.3l.2 .2 .4-.1M132.2 161.8l.2 .2 .4-.1M132.6 175.1v.8M132.8 161.1v1l-.3 .3-.3-.1M132.8 163.7v1l-.3 .2h-.3"/>
<path d="M132.8 161.2l-.4-.1-.2 .1M132.8 163.7h-.4l-.2 .2M133 175.1l-.4 .2M28.2 180.3h20.2l1.1 1.3-1.1 1.3h-20.2zM43.3 182.9h5.1l1.1 1.3-1.1 1.2h-5.1zM46.2 181.4l.4 .1M46.6 181.4v1.1l-.2 .2M46.6 182.2l-.4 .1M47.2 181.9l.6-.2-.1-.2-.4-.1-.1 .2v.6h.5"/>
<circle cx="257.8" cy="67.3" r=".63"/>
<circle cx="257.8" cy="69.8" r=".63"/>
</g>
<g fill="none" stroke="#006464" stroke-width=".18">
<path d="M131.8 55.4h.8l-.4 .5M132.4 55.9l.2 .3v.3l-.2 .2M143.8 56.5h.7l-.4 .4M144.3 56.9l.2 .3v.3l-.2 .2M168.2 49.9l.2 .1M168.4 51l-.2 .1M168.9 50l.5-.1 .2 .3-.8 .9h.8M169.5 57.7l-.5 1.3M268.9 67.9h.7M269 66.9l.2-.3v1.3M279.8 69.3l.2-.1a.68 .68 0 0 1 .4 .6 .68 .68 0 0 1-.4 .6l-.2-.1-.1-.4zM280.9 69.3l.5-.1 .2 .3-.8 .9h.8"/>
<path d="M150.6 92h.8"/>
</g>
<path d="M135.1 63h1.6v3.5h-1.6z" fill="none" stroke="#840000" stroke-width=".2"/>
<path d="M263 15.9l1.7 2.5M264.7 15.9l-1.7 2.5M148.2 136.6l.3 .1M148.4 138.1l.1 .3-.1 .5M149.6 137.9h1a.69 .69 0 0 0 .5-.7 .69 .69 0 0 0-.5-.6h-1v2.5M200.6 135.9l.1 .2v.7l-.1 .3M201.7 136.5l1.2-.3-.1-.5-.8-.1-.3 .4v1l.1 .2 .2 .1 .8-.1" fill="none" stroke="#0000c2" stroke-width=".18"/>
<g fill="none" stroke="#009600" stroke-width=".18">
<path d="M36.8 33h2.6M36.8 35.6h2.6M36.8 30.5h2.6M96.5 26.7v1.2h2.6M97.8 38.1h1.3M97.8 35.6h1.3M97.8 30.5h1.3M99.1 33h-20.4v6.4M227.3 30.5h2.6M246.4 27.9h3.8v1.3h2.5M252.7 31.8h-2.5v1.2h-3.8M36.8 48.3h2.6"/>
<path d="M36.8 50.8h2.6M36.8 53.3h2.6M97.8 40.6h1.3M97.8 43.2h1.3M227.3 49.5h2.6M246.4 47h3.8v1.3h2.5M252.7 50.8h-2.5v1.3h-3.8M121.9 78.7h22.9M121.9 71.1h22.9M121.9 76.2h22.9M121.9 73.7h22.9M124.5 61v1.2"/>
<path d="M124.5 67.3v3.8M128.3 61v1.2M128.3 67.3v8.9M132.1 61v1.2M132.1 67.3v11.4M135.9 61v1.2M135.9 67.3v14M142.2 62.2v3.8h2.6M143.5 68.6h1.3M165.1 78.7h5.1M165.1 71.1h5.1M165.1 76.2h5.1"/>
<path d="M165.1 73.7h5.1M165.1 68.6h1.3M167.6 63.5v2.5h-2.5M227.3 68.6h2.6M246.4 66h3.8v1.3h2.5M252.7 69.9h-2.5v1.2h-3.8M49.5 82.6v2.5h3.8M49.5 95.3h3.8M49.5 90.2h3.8M49.5 92.7h3.8M53.3 87.6h-27.9v2.6M121.9 81.3h22.9"/>
<path d="M128.3 83.8h16.5M128.3 86.4h16.5M129.5 88.9h15.3M129.5 99.1h15.3M129.5 91.4h15.3M165.1 88.9h5.1M165.1 83.8h5.1M165.1 86.4h5.1M165.1 99.1h5.1M165.1 91.4h5.1M165.1 94h5.1M165.1 96.5h5.1"/>
<path d="M165.1 81.3h5.1M227.3 86.4h2.6M246.4 83.8h3.8v1.3h2.5M252.7 87.6h-2.5v1.3h-3.8M49.5 104.1v2.6h3.8M49.5 116.8h3.8M49.5 114.3h3.8M49.5 111.8h3.8M53.3 109.2h-27.9v2.6M129.5 101.6h15.3M227.3 105.4h2.6M246.4 102.9h3.8v1.2h2.5"/>
<path d="M252.7 106.7h-2.5v1.3h-3.8M49.5 139.7h3.8M49.5 137.2h3.8M49.5 127v2.5h3.8M49.5 134.6h3.8M53.3 132.1h-27.9v2.5M227.3 124.5h2.6M246.4 121.9h3.8v1.3h2.5M252.7 125.7h-2.5v1.3h-3.8M49.5 148.6v2.5h3.8M49.5 158.8h3.8M49.5 156.2h3.8"/>
<path d="M53.3 153.7h-27.9v2.5M134.6 154.9h1.3M134.6 152.4h1.3M134.6 144.8h1.3M134.6 147.3h1.3M189.2 152.4h5.1M191.8 147.3v2.6h2.5M194.3 154.9h-2.5v2.6M49.5 171.5v2.5h3.8M49.5 179.1h3.8M49.5 161.3h3.8M53.3 176.5h-27.9v2.6"/>
<path d="M134.6 175.3h1.3M134.6 161.3h1.3M134.6 163.8h1.3M134.6 171.5h1.3M134.6 168.9h1.3M49.5 181.6h3.8M49.5 184.2h3.8M132.1 185.4h3.8M135.9 182.9h-3.8v3.8"/>
</g>
<path d="M38.8 35l1.2 1.2M40 35l-1.2 1.2M38.8 52.7l1.2 1.2M40 52.7l-1.2 1.2M144.2 95.9l1.2 1.2M144.2 93.4l1.2 1.2M145.4 95.9l-1.2 1.2M145.4 93.4l-1.2 1.2M164.5 101l1.2 1.2M165.7 101l-1.2 1.2M135.3 177.2l1.2 1.2M136.5 177.2l-1.2 1.2" fill="none" stroke="#000084" stroke-width=".18"/>
<path d="M164.1 78.3h.7M146.3 91h.7" fill="none" stroke="#a90000" stroke-width=".18"/>
<g fill="#009600" stroke="#009600" stroke-width=".18">
<circle cx="135.9" cy="81.3" r=".46"/>
<circle cx="132.1" cy="78.7" r=".46"/>
<circle cx="132.1" cy="185.4" r=".46"/>
<circle cx="128.3" cy="76.2" r=".46"/>
<circle cx="124.5" cy="71.1" r=".46"/>
</g>
<g font-size="3.5" fill="#0000c2">
<text x="239.4" y="18.8">ESP-TO-KNX</text>
<text x="182.2" y="137.6">LED-Stripe</text>
<text x="125.8" y="139.4">KNX-TO-ESP</text>
</g>
<text font-size="2.8" fill="#840000" x="178" y="190.9">Title:</text>
<g font-size="2.1" fill="#840000">
<text x="178" y="184">Sheet:</text>
<text x="178" y="186.7">File:</text>
<text x="184.1" y="186.7">KNX_BOH.kicad_sch</text>
<text x="178" y="196.9">KiCad</text>
<text x="178" y="194.1">Size:</text>
<text x="184.7" y="194.1">A4</text>
<text x="185.7" y="196.9">E.D.A.</text>
<text x="193.3" y="196.9">8.0.8</text>
<text x="200" y="194.1">Date:</text>
<text x="263" y="194.3">Rev:</text>
<text x="263" y="196.9">Id:</text>
<text x="267.1" y="196.9">1/9</text>
</g>
<g font-size="1.8" fill="#840000">
<text x="35" y="11.9">1</text>
<text x="85" y="11.9">2</text>
<text x="135" y="11.9">3</text>
<text x="185" y="11.9">4</text>
<text x="235" y="11.9">5</text>
<text x="285" y="11.9">6</text>
<text x="10.3" y="35.9">A</text>
<text x="39.8" y="34">Rain_Manual</text>
<text x="39.8" y="31.4">Rain_Automatic</text>
<text x="81" y="31.4">RST_ChipReader</text>
<text x="217.7" y="31.4">KNXRain</text>
<text x="285.3" y="35.9">A</text>
<text x="91.6" y="39.1">MOSI</text>
<text x="91.6" y="36.5">MISO</text>
<text x="92.4" y="41.6">SCK</text>
<text x="82" y="44.1">CS_ChipReader</text>
<text x="39.8" y="49.2">Wind_Automatic</text>
<text x="39.8" y="51.8">Wind_Manual</text>
<text x="216.3" y="50.5">KNXWind</text>
<text x="217.5" y="69.5">KNXDoor</text>
<text x="102.6" y="74.6">KNX_Garage_DOWN</text>
<text x="105.8" y="72.1">Rain_Automatic</text>
<text x="108.4" y="77.2">Rain_Manual</text>
<text x="170.7" y="72.1">KNX_ROLLO_1_UP</text>
<text x="170.7" y="74.6">KNX_ROLLO_1_DOWN</text>
<text x="170.7" y="77.2">KNX_ROLLO_2_UP</text>
<text x="105.6" y="79.7">Wind_Automatic</text>
<text x="108.3" y="82.2">Wind_Manual</text>
<text x="170.7" y="79.7">KNX_ROLLO_2_DOWN</text>
<text x="170.7" y="82.2">CS_DotMatrixWindow</text>
<text x="10.3" y="85.9">B</text>
<text x="111.7" y="84.8">KNX_Garage_UP</text>
<text x="123.3" y="89.9">MISO</text>
<text x="123.8" y="87.3">SCK</text>
<text x="170.7" y="84.8">CS_DotMatrixRollo2</text>
<text x="170.7" y="87.3">CS_DotMatrixRollo1</text>
<text x="170.7" y="89.9">CS_DotMatrixGarage</text>
<text x="213.4" y="87.3">KNXDoorChip</text>
<text x="285.3" y="85.9">B</text>
<text x="29.5" y="93.7">CS_DotMatrixRollo1</text>
<text x="43.3" y="91.1">MOSI</text>
<text x="170.7" y="92.4">CS_ChipReader</text>
<text x="170.7" y="94.9">RST_ChipReader</text>
<text x="44.1" y="96.2">SCK</text>
<text x="112.2" y="100">CS_DotMatrixDoor</text>
<text x="171.6" y="100">KNX_Heating</text>
<text x="171.6" y="97.5">KNX_Cooling</text>
<text x="124.3" y="102.6">MOSI</text>
<text x="215.3" y="106.4">KNXGarage</text>
<text x="43.3" y="112.7">MOSI</text>
<text x="29.5" y="115.3">CS_DotMatrixRollo2</text>
<text x="44.1" y="117.8">SCK</text>
<text x="215.1" y="125.4">KNXWindow</text>
<text x="10.3" y="135.9">C</text>
<text x="43.3" y="135.6">MOSI</text>
<text x="285.3" y="135.9">C</text>
<text x="28.7" y="138.1">CS_DotMatrixWindow</text>
<text x="44.1" y="140.7">SCK</text>
<text x="113.7" y="148.3">KNX_ROLLO_1_DOWN</text>
<text x="116.5" y="145.7">KNX_ROLLO_1_UP</text>
<text x="113.7" y="155.9">KNX_ROLLO_2_DOWN</text>
<text x="116.5" y="153.4">KNX_ROLLO_2_UP</text>
<text x="175.5" y="153.4">WS2812_OUT</text>
<text x="31.2" y="159.7">CS_DotMatrixDoor</text>
<text x="43.3" y="157.2">MOSI</text>
<text x="44.1" y="162.2">SCK</text>
<text x="121" y="162.2">KNX_Heating</text>
<text x="121.1" y="164.8">KNX_Cooling</text>
<text x="115.3" y="172.4">KNX_Garage_DOWN</text>
<text x="118.1" y="169.9">KNX_Garage_UP</text>
<text x="10.3" y="185.9">D</text>
<text x="29" y="182.6">CS_DotMatrixGarage</text>
<text x="43.3" y="180">MOSI</text>
<text x="44.1" y="185.1">SCK</text>
<text x="285.3" y="185.9">D</text>
<text x="35" y="199.9">1</text>
<text x="85" y="199.9">2</text>
<text x="135" y="199.9">3</text>
<text x="185" y="199.9">4</text>
<text x="235" y="199.9">5</text>
<text x="285" y="199.9">6</text>
</g>
<g font-size="1.8" fill="#006464">
<text x="94.5" y="22.5">+5V</text>
<text x="229.9" y="23.4">Relais1</text>
<text x="21.6" y="27.2">Rain</text>
<text x="234.3" y="28.8">Relais_OUT</text>
<text x="24.2" y="33.9">Manuell_ON</text>
<text x="25.8" y="31.3">Automatic</text>
<text x="106.7" y="35.2">ChipReader1</text>
<text x="231.3" y="31.3">Relais_IN</text>
<text x="233.9" y="33.9">Relais_COM</text>
<text x="260.4" y="30.1">KNXRaining1</text>
<text x="260.4" y="32.6">Screw_Terminal_01x02</text>
<text x="23.4" y="36.4">Manuell_OFF</text>
<text x="106.7" y="37.7">Screw_Terminal_01x07</text>
<text x="21.6" y="45">Wind</text>
<text x="76.7" y="45.3">GND</text>
<text x="229.9" y="42.5">Relais2</text>
<text x="234.3" y="47.9">Relais_OUT</text>
<text x="24.2" y="51.7">Manuell_ON</text>
<text x="25.8" y="49.1">Automatic</text>
<text x="142.4" y="51.4">ESP32_WROOM_32D_USB-C2</text>
<text x="231.3" y="50.4">Relais_IN</text>
<text x="233.9" y="52.9">Relais_COM</text>
<text x="260.4" y="49.1">KNXWind1</text>
<text x="260.4" y="51.7">Screw_Terminal_01x02</text>
<text x="23.4" y="54.2">Manuell_OFF</text>
<text x="127.7" y="57">+3V3</text>
<text x="139.6" y="58">+3V3</text>
<text x="165.6" y="59.3">+5V</text>
<text x="229.9" y="61.5">Relais3</text>
<text x="123.5" y="66" transform="rotate(-90 123.5 66)">R1</text>
<text x="127.4" y="66" transform="rotate(-90 127.4 66)">R2</text>
<text x="131.2" y="66" transform="rotate(-90 131.2 66)">R3</text>
<text x="135" y="66" transform="rotate(-90 135 66)">R4</text>
<text x="140.8" y="70.6" transform="rotate(-90 140.8 70.6)">GND</text>
<text x="147.8" y="66.9">3V3</text>
<text x="147.8" y="69.4">GND</text>
<text x="147.8" y="72">D15</text>
<text x="158" y="69.4">GND</text>
<text x="158.2" y="72">D13</text>
<text x="158.8" y="66.9">VIN</text>
<text x="171" y="69.6" transform="rotate(-90 171 69.6)">GND</text>
<text x="231.3" y="69.4">Relais_IN</text>
<text x="233.9" y="72">Relais_COM</text>
<text x="234.3" y="66.9">Relais_OUT</text>
<text x="260.4" y="68.2">KNXDoor1</text>
<text x="260.4" y="70.7">Screw_Terminal_01x02</text>
<text x="147.8" y="74.5">D2</text>
<text x="147.8" y="77.1">D4</text>
<text x="158.2" y="74.5">D12</text>
<text x="158.2" y="77.1">D14</text>
<text x="46.9" y="78.3">+3V3</text>
<text x="147.8" y="79.6">D16</text>
<text x="147.8" y="82.1">D17</text>
<text x="158.2" y="79.6">D27</text>
<text x="158.2" y="82.1">D26</text>
<text x="229.9" y="79.3">Relais4</text>
<text x="61" y="89.8">DotMatrixRollo1</text>
<text x="147.8" y="89.8">D19</text>
<text x="147.8" y="84.7">D5</text>
<text x="147.8" y="87.2">D18</text>
<text x="158.2" y="84.7">D25</text>
<text x="158.2" y="87.2">D33</text>
<text x="158.2" y="89.8">D32</text>
<text x="231.3" y="87.2">Relais_IN</text>
<text x="233.9" y="89.8">Relais_COM</text>
<text x="234.3" y="84.7">Relais_OUT</text>
<text x="260.4" y="86">KNXDoorChip1</text>
<text x="260.4" y="88.5">Screw_Terminal_01x02</text>
<text x="61" y="92.3">Screw_Terminal_01x05</text>
<text x="147.8" y="92.3">D21</text>
<text x="147.8" y="94.8">RX0</text>
<text x="158.2" y="92.3">D35</text>
<text x="158.2" y="94.8">D34</text>
<text x="23.4" y="96.1">GND</text>
<text x="46.9" y="99.9">+3V3</text>
<text x="147.8" y="97.4">TX0</text>
<text x="147.8" y="99.9">D22</text>
<text x="159.4" y="97.4">VN</text>
<text x="159.5" y="99.9">VP</text>
<text x="229.9" y="98.3">Relais5</text>
<text x="147.8" y="102.5">D23</text>
<text x="159.4" y="102.5">EN</text>
<text x="231.3" y="106.3">Relais_IN</text>
<text x="234.3" y="103.7">Relais_OUT</text>
<text x="260.4" y="105">KNXGarage1</text>
<text x="260.4" y="107.5">Screw_Terminal_01x02</text>
<text x="61" y="111.4">DotMatrixRollo2</text>
<text x="61" y="113.9">Screw_Terminal_01x05</text>
<text x="233.9" y="108.8">Relais_COM</text>
<text x="23.4" y="117.7">GND</text>
<text x="229.9" y="117.4">Relais6</text>
<text x="46.9" y="122.8">+3V3</text>
<text x="231.3" y="125.3">Relais_IN</text>
<text x="234.3" y="122.8">Relais_OUT</text>
<text x="260.4" y="124.1">KNXWindow1</text>
<text x="233.9" y="127.9">Relais_COM</text>
<text x="260.4" y="126.6">Screw_Terminal_01x02</text>
<text x="61" y="134.2">DotMatrixWindow1</text>
<text x="61" y="136.8">Screw_Terminal_01x05</text>
<text x="23.4" y="140.6">GND</text>
<text x="189.7" y="143.1">+5V</text>
<text x="46.9" y="144.4">+3V3</text>
<text x="143.5" y="145.6">ROLLO1</text>
<text x="143.5" y="148.2">Screw_Terminal_01x02</text>
<text x="61" y="155.8">DotMatrixDoor1</text>
<text x="143.5" y="153.3">ROLLO2</text>
<text x="143.5" y="155.8">Screw_Terminal_01x02</text>
<text x="201.9" y="152">LedStripe1</text>
<text x="201.9" y="154.5">Screw_Terminal_01x03</text>
<text x="61" y="158.3">Screw_Terminal_01x05</text>
<text x="23.4" y="162.2">GND</text>
<text x="46.9" y="167.2">+3V3</text>
<text x="143.5" y="162.2">Interaktion1</text>
<text x="143.5" y="164.7">Screw_Terminal_01x02</text>
<text x="189.7" y="163.4">GND</text>
<text x="143.5" y="169.8">Garage1</text>
<text x="143.5" y="172.3">Screw_Terminal_01x02</text>
<text x="61" y="178.7">DotMatrixGarage1</text>
<text x="143.5" y="176.1">Door1</text>
<text x="143.5" y="177.4">Screw_Terminal_01x02</text>
<text x="23.4" y="185">GND</text>
<text x="61" y="181.2">Screw_Terminal_01x05</text>
<text x="143.5" y="183.7">KNX_COM1</text>
<text x="143.5" y="186.3">Screw_Terminal_01x02</text>
<text x="130" y="192.6">GND</text>
</g>
<g font-size="1.8" fill="#a90000">
<text x="100.3" y="27.7">1</text>
<text x="253.9" y="29">1</text>
<text x="100.3" y="30.2">2</text>
<text x="100.3" y="32.8">3</text>
<text x="100.3" y="35.3">4</text>
<text x="253.9" y="31.5">2</text>
<text x="100.3" y="37.8">5</text>
<text x="100.3" y="40.4">6</text>
<text x="100.3" y="42.9">7</text>
<text x="253.9" y="48">1</text>
<text x="253.9" y="50.5">2</text>
<text x="145.3" y="65.8">1</text>
<text x="162.5" y="65.8">16</text>
<text x="145.3" y="68.3">2</text>
<text x="145.3" y="70.9">3</text>
<text x="162.5" y="68.3">17</text>
<text x="162.5" y="70.9">18</text>
<text x="253.9" y="67.1">1</text>
<text x="253.9" y="69.6">2</text>
<text x="145.3" y="73.4">4</text>
<text x="145.3" y="75.9">5</text>
<text x="162.5" y="73.4">19</text>
<text x="162.5" y="75.9">20</text>
<text x="145.3" y="78.5">6</text>
<text x="145.3" y="81">7</text>
<text x="145.3" y="83.6">8</text>
<text x="162.5" y="78.5">21</text>
<text x="162.5" y="81">22</text>
<text x="162.5" y="83.6">23</text>
<text x="54.5" y="84.8">1</text>
<text x="54.5" y="87.4">2</text>
<text x="54.5" y="89.9">3</text>
<text x="144.7" y="88.6">10</text>
<text x="145.3" y="86.1">9</text>
<text x="162.5" y="86.1">24</text>
<text x="162.5" y="88.6">25</text>
<text x="253.9" y="84.8">1</text>
<text x="253.9" y="87.4">2</text>
<text x="54.5" y="92.5">4</text>
<text x="54.5" y="95">5</text>
<text x="144.7" y="91.2">11</text>
<text x="144.7" y="93.7">12</text>
<text x="162.5" y="91.2">26</text>
<text x="162.5" y="93.7">27</text>
<text x="144.7" y="96.3">13</text>
<text x="144.7" y="98.8">14</text>
<text x="144.7" y="101.3">15</text>
<text x="162.5" y="96.3">28</text>
<text x="162.5" y="98.8">29</text>
<text x="162.5" y="101.3">30</text>
<text x="54.5" y="106.4">1</text>
<text x="253.9" y="103.9">1</text>
<text x="253.9" y="106.4">2</text>
<text x="54.5" y="109">2</text>
<text x="54.5" y="111.5">3</text>
<text x="54.5" y="114">4</text>
<text x="54.5" y="116.6">5</text>
<text x="253.9" y="122.9">1</text>
<text x="253.9" y="125.5">2</text>
<text x="54.5" y="129.3">1</text>
<text x="54.5" y="131.8">2</text>
<text x="54.5" y="134.4">3</text>
<text x="54.5" y="136.9">4</text>
<text x="54.5" y="139.4">5</text>
<text x="137.1" y="144.5">1</text>
<text x="137.1" y="147.1">2</text>
<text x="195.5" y="149.6">1</text>
<text x="54.5" y="150.9">1</text>
<text x="54.5" y="153.4">2</text>
<text x="54.5" y="156">3</text>
<text x="137.1" y="152.1">1</text>
<text x="137.1" y="154.7">2</text>
<text x="195.5" y="152.1">2</text>
<text x="195.5" y="154.7">3</text>
<text x="54.5" y="158.5">4</text>
<text x="54.5" y="161">5</text>
<text x="137.1" y="161">1</text>
<text x="137.1" y="163.6">2</text>
<text x="54.5" y="173.7">1</text>
<text x="137.1" y="168.7">1</text>
<text x="137.1" y="171.2">2</text>
<text x="54.5" y="176.3">2</text>
<text x="54.5" y="178.8">3</text>
<text x="137.1" y="175">1</text>
<text x="137.1" y="177.5">2</text>
<text x="54.5" y="181.4">4</text>
<text x="54.5" y="183.9">5</text>
<text x="137.1" y="182.6">1</text>
<text x="137.1" y="185.2">2</text>
</g>
<g font-size="1.8" fill="#725600">
<text x="21.6" y="40.4">File:</text>
<text x="26.8" y="40.4">select.kicad_sch</text>
<text x="229.9" y="38.5">File:</text>
<text x="235.1" y="38.5">Relais.kicad_sch</text>
<text x="21.6" y="58.2">File:</text>
<text x="26.8" y="58.2">select.kicad_sch</text>
<text x="229.9" y="57.6">File:</text>
<text x="235.1" y="57.6">Relais.kicad_sch</text>
<text x="229.9" y="76.6">File:</text>
<text x="235.1" y="76.6">Relais.kicad_sch</text>
<text x="229.9" y="94.4">File:</text>
<text x="235.1" y="94.4">Relais.kicad_sch</text>
<text x="229.9" y="113.4">File:</text>
<text x="235.1" y="113.4">Relais.kicad_sch</text>
<text x="229.9" y="132.5">File:</text>
<text x="235.1" y="132.5">Relais.kicad_sch</text>
</g>
<text font-size="1.1" fill="#840000" x="152.5" y="62.8">USB-C</text>
</svg>
